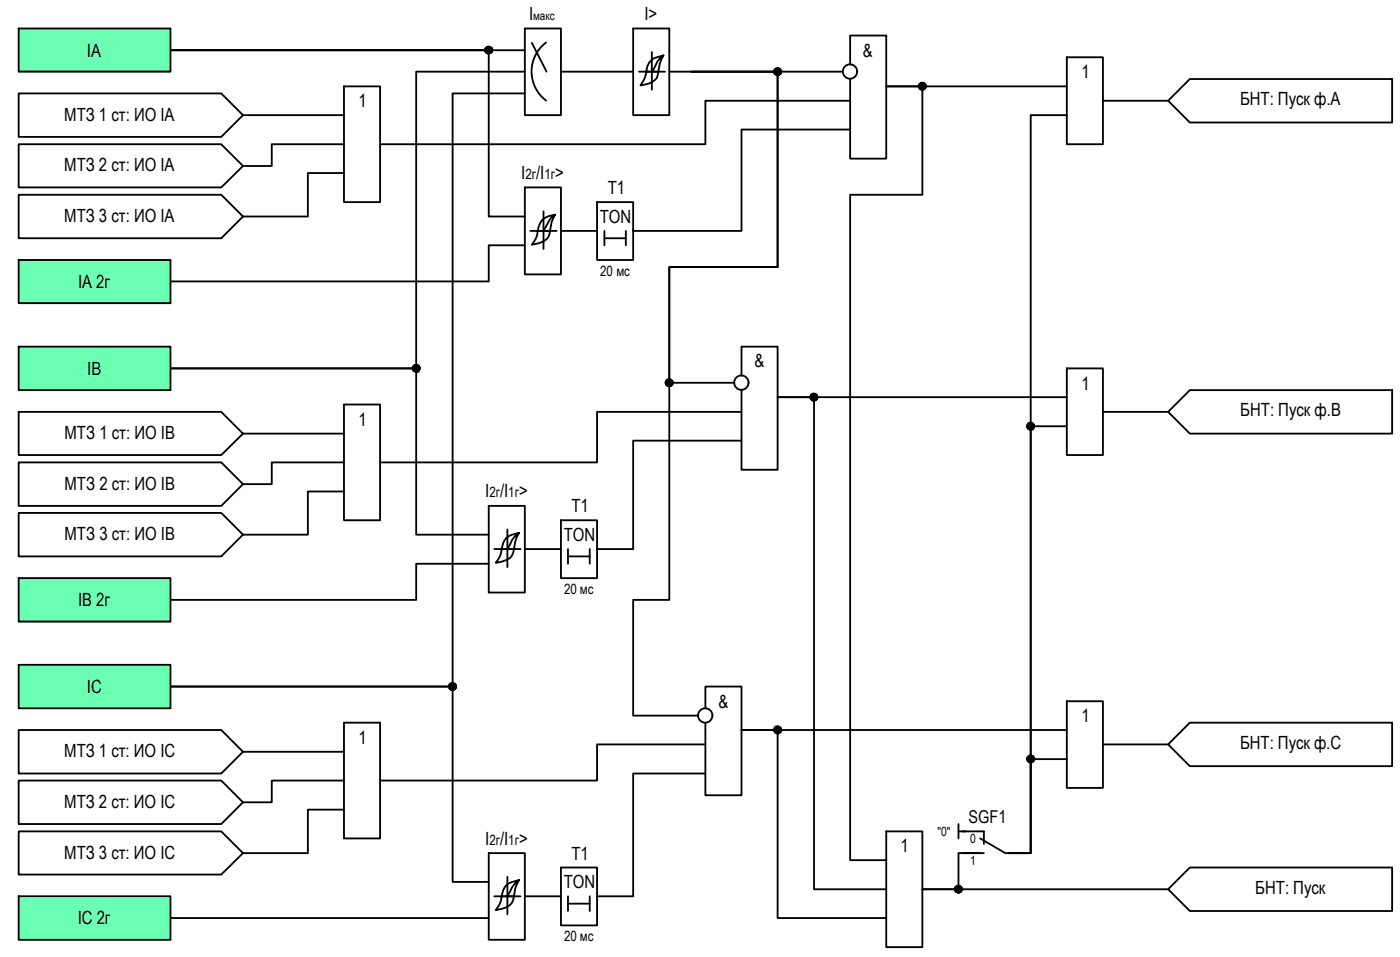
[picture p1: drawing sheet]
<svg xmlns="http://www.w3.org/2000/svg" width="194mm" height="132mm" viewBox="0 0 194 132" stroke-linecap="round" stroke-linejoin="round" font-family="sans-serif">
<!-- layer: 0 -->
<g fill="#000" stroke="#000" stroke-width=".14">
<path d="M67.3 7.3h.6zM67.4 7.4h.4zM67.4 6.5h.4zM67.5 7.4h.2zM67.5 6.4h.1zM107.5 10.4h.2zM107.5 9.4h.2zM127.5 12.4h.2zM127.5 11.4h.1zM57.5 51.4h.2zM57.5 50.4h.2zM92.2 53.3h.8z"/>
<path d="M92.5 52.5l.1-.1zM112.5 55.4h.2zM112.5 54.4h.1zM142.5 59.4h.2zM142.5 58.4h.1zM62.5 95.4h.2zM62.5 94.4h.2zM107.5 101.4h.2zM107.5 100.4h.2zM142.5 104.4h.1zM132.5 123.4h.2zM132.5 122.4h.1z"/>
<path d="M67.5 7.4h.1zM67.5 7.4h.1z"/>
<path d="M67.5 6.4h.2zM67.5 6.4h.2z"/>
<path d="M67.5 6.4h.2zM67.4 6.4h.3z"/>
<path d="M67.4 6.4l.4 .1zM67.4 6.4l.4 .1zM67.4 6.5h.4z"/>
<path d="M67.4 7.4h.3zM67.4 7.4h.3z"/>
<path d="M67.4 6.5h.5zM67.4 6.5h.5z"/>
<path d="M67.4 7.4h.4zM67.4 7.4h.3z"/>
<path d="M67.3 6.5l.6 .1zM67.3 6.5l.6 .1z"/>
<path d="M67.3 6.6h.6zM67.2 6.6h.7z"/>
<path d="M67.3 7.3h.6zM67.3 7.3l.5 .1zM67.4 7.4h.4z"/>
<path d="M67.2 6.6h.8zM67.2 6.6h.8z"/>
<path d="M67.2 7.3h.7zM67.2 7.3h.7zM67.3 7.3h.6z"/>
<path d="M67.2 6.6h.8zM67.2 6.6h.8z"/>
<path d="M67.2 7.2h.8zM67.2 7.2l.7 .1z"/>
<path d="M67.2 6.6l.8 .1zM67.2 6.6l.8 .1z"/>
<path d="M67.1 6.7h1zM67.1 6.7h1z"/>
<path d="M67.1 7.2h.9zM67.1 7.2h.9z"/>
<path d="M67.2 7.2h.8zM67.2 7.2h.8z"/>
<path d="M67.1 6.7l1 .1zM67.1 6.7l1 .1z"/>
<path d="M67.1 6.8h1zM67.1 6.8h1z"/>
<path d="M67.1 6.8l1 .1zM67.1 6.8l1 .1z"/>
<path d="M67.1 6.9h1zM67.1 6.9h1h-1z"/>
<path d="M67.1 6.9l1 .1zM67.1 6.9l1 .1z"/>
<path d="M67.1 7h1zM67.1 7h1z"/>
<path d="M67.1 7l1 .1zM67.1 7l1 .1z"/>
<path d="M67.1 7.1h1zM67.1 7.1h1z"/>
<path d="M67.1 7.1h1zM67.1 7.1l.9 .1z"/>
<path d="M107.5 10.4h.2zM107.5 10.4h.2z"/>
<path d="M107.5 9.4h.2zM107.5 9.4h.2z"/>
<path d="M107.5 9.4h.2zM107.4 9.4h.3z"/>
<path d="M107.4 9.4l.4 .1zM107.4 9.4l.4 .1z"/>
<path d="M107.4 10.4h.3zM107.4 10.4h.3z"/>
<path d="M107.4 9.5h.4zM107.4 9.5h.4z"/>
<path d="M107.4 10.4h.4zM107.4 10.4h.3z"/>
<path d="M107.4 9.5h.5zM107.4 9.5h.5z"/>
<path d="M107.4 10.4h.4zM107.4 10.4h.4z"/>
<path d="M107.3 9.5l.6 .1zM107.3 9.5l.6 .1z"/>
<path d="M107.3 10.3h.6zM107.3 10.3l.5 .1z"/>
<path d="M107.3 9.6h.6zM107.2 9.6h.7z"/>
<path d="M107.3 10.3h.6zM107.3 10.3h.6z"/>
<path d="M107.2 9.6h.8zM107.2 9.6h.8z"/>
<path d="M107.2 10.3h.7zM107.2 10.3h.7z"/>
<path d="M107.2 9.6l.8 .1zM107.2 9.6l.8 .1z"/>
<path d="M107.2 9.7h.8zM107.2 9.7h.8z"/>
<path d="M107.2 10.2h.8zM107.2 10.2h.8z"/>
<path d="M107.2 10.2h.8zM107.2 10.2l.7 .1z"/>
<path d="M107.1 9.7h.9zM107.1 9.7h.9z"/>
<path d="M107.1 9.7l1 .1zM107.1 9.7l1 .1z"/>
<path d="M107.1 10.1l.9 .1zM107.1 10.1l.9 .1z"/>
<path d="M107.1 10.2h.9zM107.1 10.2h.9z"/>
<path d="M107.1 9.8h1zM107.1 9.8h1z"/>
<path d="M107.1 9.8l1 .1zM107.1 9.8l1 .1z"/>
<path d="M107.1 9.9h1zM107.1 9.9h1z"/>
<path d="M107.1 9.9l1 .1v-.1zM107.1 9.9l1 .1h-1z"/>
<path d="M107.1 10h1zM107.1 10h1z"/>
<path d="M107.1 10l1 .1zM107.1 10l1 .1z"/>
<path d="M107.1 10.1h1zM107.1 10.1h.9z"/>
<path d="M127.5 12.4h.1zM127.5 12.4h.1z"/>
<path d="M127.5 11.4h.2zM127.5 11.4h.2z"/>
<path d="M127.5 11.4l.3 .1zM127.5 11.4l.3 .1z"/>
<path d="M127.4 11.5h.4zM127.4 11.5h.4z"/>
<path d="M127.4 12.4h.4zM127.4 12.4h.3z"/>
<path d="M127.4 11.5h.4zM127.3 11.5h.5z"/>
<path d="M127.4 12.4h.4zM127.4 12.4h.4z"/>
<path d="M127.3 11.5h.6zM127.3 11.5h.6z"/>
<path d="M127.3 12.4h.5zM127.3 12.4h.5z"/>
<path d="M127.3 11.5l.6 .1zM127.3 11.5l.6 .1z"/>
<path d="M127.3 12.3h.6zM127.3 12.3l.5 .1z"/>
<path d="M127.3 11.6h.6zM127.3 11.6h.6z"/>
<path d="M127.2 12.3h.7zM127.2 12.3h.7z"/>
<path d="M127.3 12.3h.6zM127.3 12.3h.6z"/>
<path d="M127.2 11.6h.8zM127.2 11.6h.8z"/>
<path d="M127.2 11.6h.8zM127.2 11.6h.8z"/>
<path d="M127.2 12.2h.8zM127.2 12.2l.7 .1z"/>
<path d="M127.2 11.6l.8 .1zM127.2 11.6l.8 .1z"/>
<path d="M127.1 11.7h1zM127.1 11.7h1z"/>
<path d="M127.1 12.2h.9zM127.1 12.2h.9z"/>
<path d="M127.2 12.2h.8zM127.2 12.2h.8z"/>
<path d="M127.1 11.7l1 .1zM127.1 11.7l1 .1z"/>
<path d="M127.1 11.8h1zM127.1 11.8h1z"/>
<path d="M127.1 11.8l1 .1v-.1zM127.1 11.8l1 .1h-1z"/>
<path d="M127.1 12l1 .1zM127.1 12l1 .1z"/>
<path d="M127.1 12.1h1zM127.1 12.1h1z"/>
<path d="M127.1 12.1h1zM127.1 12.1l.9 .1z"/>
<path d="M127.1 11.9h1zM127.1 11.9h1z"/>
<path d="M127.1 11.9l1 .1zM127.1 11.9l1 .1z"/>
<path d="M127.1 12h1zM127.1 12h1z"/>
<path d="M57.5 51.4h.2zM57.5 51.4h.2z"/>
<path d="M57.5 50.4h.2zM57.5 50.4h.2z"/>
<path d="M57.5 50.4l.2 .1zM57.5 50.4l.2 .1z"/>
<path d="M57.4 50.5h.4zM57.4 50.5h.4z"/>
<path d="M57.4 51.4h.3zM57.4 51.4h.3z"/>
<path d="M57.4 50.5h.4zM57.4 50.5h.4z"/>
<path d="M57.4 51.4h.4zM57.4 51.4h.3z"/>
<path d="M57.4 50.5h.5zM57.3 50.5h.6z"/>
<path d="M57.4 51.4h.4zM57.4 51.4h.4z"/>
<path d="M57.3 50.5h.6zM57.3 50.5h.6z"/>
<path d="M57.3 51.4h.6zM57.3 51.4h.5z"/>
<path d="M57.3 50.5l.7 .1zM57.3 50.5l.7 .1z"/>
<path d="M57.3 51.3h.6zM57.3 51.3l.6 .1z"/>
<path d="M57.2 50.6h.8zM57.2 50.6h.8z"/>
<path d="M57.2 51.3h.8zM57.2 51.3h.7z"/>
<path d="M57.2 50.6l.8 .1zM57.2 50.6l.8 .1z"/>
<path d="M57.2 50.7h.8zM57.2 50.7h.8z"/>
<path d="M57.2 51.2h.8zM57.2 51.2h.8z"/>
<path d="M57.2 51.2h.8zM57.2 51.2l.8 .1z"/>
<path d="M57.1 50.7l.9 .1zM57.1 50.7l.9 .1z"/>
<path d="M57.1 50.8h1zM57.1 50.8h1z"/>
<path d="M57.1 51.1h.9zM57.1 51.1h.9z"/>
<path d="M57.1 51.1h.9zM57.1 51.1l.9 .1z"/>
<path d="M57.1 50.8h1zM57.1 50.8h1z"/>
<path d="M57.1 50.8l1 .1zM57.1 50.8l1 .1z"/>
<path d="M57.1 50.9h1zM57.1 50.9h1z"/>
<path d="M57.1 50.9l1 .1zM57.1 50.9l1 .1z"/>
<path d="M57.1 51h1zM57.1 51h1z"/>
<path d="M57.1 51l1 .1zM57.1 51l1 .1z"/>
<path d="M57.1 51.1h1zM57.1 51.1h.9z"/>
<path d="M92.5 53.4h.1zM92.5 53.4h.1zM92.5 53.4h.2z"/>
<path d="M92.5 52.5h.2zM92.5 52.5h.2z"/>
<path d="M92.5 52.5h.3zM92.4 52.5h.4z"/>
<path d="M92.4 52.5h.4zM92.4 52.5h.4z"/>
<path d="M92.4 53.4h.4zM92.4 53.4h.3z"/>
<path d="M92.4 52.5h.4zM92.4 52.5h.4z"/>
<path d="M92.4 53.4h.4zM92.4 53.4h.4z"/>
<path d="M92.3 52.5h.6zM92.3 52.5h.6z"/>
<path d="M92.3 53.3h.5zM92.3 53.3l.5 .1z"/>
<path d="M92.3 52.5h.6zM92.2 52.5h.7z"/>
<path d="M92.3 53.3h.6zM92.3 53.3h.5z"/>
<path d="M92.2 52.5l.8 .1zM92.2 52.5l.8 .1z"/>
<path d="M92.2 53.3h.7zM92.2 53.3h.7z"/>
<path d="M92.2 52.6h.8zM92.2 52.6h.8z"/>
<path d="M92.2 52.6l.8 .1zM92.2 52.6l.8 .1z"/>
<path d="M92.2 53.3h.8zM92.2 53.3h.7z"/>
<path d="M92.2 52.7h.8zM92.2 52.7h.8z"/>
<path d="M92.2 53.2h.8zM92.2 53.2l.8 .1zM92.2 53.3h.8z"/>
<path d="M92.2 52.7h.8zM92.2 52.7h.8z"/>
<path d="M92.1 52.7l.9 .1zM92.1 52.7l.9 .1z"/>
<path d="M92.1 52.8h1zM92.1 52.8h1z"/>
<path d="M92.1 53.1h.9zM92.1 53.1h.9z"/>
<path d="M92.1 53.1l.9 .1zM92.1 53.1l.9 .1z"/>
<path d="M92.2 53.2h.8zM92.2 53.2h.8z"/>
<path d="M92.1 52.8l1 .1zM92.1 52.8l1 .1z"/>
<path d="M92.1 52.9h1zM92.1 52.9h1z"/>
<path d="M92.1 52.9l1 .1zM92.1 52.9l1 .1z"/>
<path d="M92.1 53h1zM92.1 53h1z"/>
<path d="M92.1 53l.9 .1 .1-.1zM92.1 53l.9 .1h-.9z"/>
<path d="M112.5 55.4h.1zM112.5 55.4h.1z"/>
<path d="M112.5 54.4h.2zM112.5 54.4h.2z"/>
<path d="M112.5 54.4h.2zM112.4 54.4h.3z"/>
<path d="M112.4 54.4l.4 .1zM112.4 54.4l.4 .1z"/>
<path d="M112.4 55.4h.3zM112.4 55.4h.3z"/>
<path d="M112.4 54.5h.4zM112.4 54.5h.4z"/>
<path d="M112.4 55.4h.4zM112.4 55.4h.3z"/>
<path d="M112.4 54.5h.5zM112.3 54.5h.6z"/>
<path d="M112.4 55.4h.4zM112.4 55.4h.4z"/>
<path d="M112.3 54.5l.6 .1zM112.3 54.5l.6 .1z"/>
<path d="M112.3 55.3h.6zM112.3 55.3l.5 .1z"/>
<path d="M112.3 54.6h.6zM112.2 54.6h.7z"/>
<path d="M112.3 55.3h.6zM112.3 55.3h.6z"/>
<path d="M112.2 54.6h.8zM112.2 54.6h.8z"/>
<path d="M112.2 55.3h.7zM112.2 55.3h.7z"/>
<path d="M112.2 54.6l.8 .1zM112.2 54.6l.8 .1z"/>
<path d="M112.2 54.7h.8zM112.2 54.7h.8z"/>
<path d="M112.2 55.2h.8zM112.2 55.2h.8z"/>
<path d="M112.2 55.2h.8zM112.2 55.2l.7 .1z"/>
<path d="M112.1 54.7h1zM112.1 54.7h1z"/>
<path d="M112.1 55.2h.9zM112.1 55.2h.9z"/>
<path d="M112.1 54.7l1 .1zM112.1 54.7l1 .1z"/>
<path d="M112.1 54.8h1zM112.1 54.8h1z"/>
<path d="M112.1 54.8l1 .1zM112.1 54.8l1 .1z"/>
<path d="M112.1 54.9h1zM112.1 54.9h1z"/>
<path d="M112.1 54.9l1 .1v-.1zM112.1 54.9l1 .1h-1z"/>
<path d="M112.1 55h1zM112.1 55h1z"/>
<path d="M112.1 55l1 .1zM112.1 55l1 .1z"/>
<path d="M112.1 55.1h1zM112.1 55.1h1z"/>
<path d="M112.1 55.1h1zM112.1 55.1l.9 .1z"/>
<path d="M142.5 59.4h.1zM142.5 59.4h.1z"/>
<path d="M142.5 58.4h.2zM142.5 58.4h.2z"/>
<path d="M142.5 58.4l.2 .1zM142.4 58.5h.3z"/>
<path d="M142.4 58.5h.4zM142.4 58.5h.4z"/>
<path d="M142.4 59.4h.3zM142.4 59.4h.3z"/>
<path d="M142.4 58.5h.4zM142.4 58.5h.4z"/>
<path d="M142.4 59.4h.4zM142.4 59.4h.3z"/>
<path d="M142.3 58.5h.6zM142.3 58.5h.6z"/>
<path d="M142.3 59.4h.5zM142.3 59.4h.5z"/>
<path d="M142.3 58.5h.6zM142.3 58.5h.6z"/>
<path d="M142.3 59.4h.6zM142.3 59.4h.5z"/>
<path d="M142.2 58.5l.8 .1zM142.2 58.5l.8 .1z"/>
<path d="M142.2 59.3h.7zM142.2 59.3l.7 .1z"/>
<path d="M142.2 58.6h.8zM142.2 58.6h.8z"/>
<path d="M142.2 58.6l.8 .1zM142.2 58.7h.8z"/>
<path d="M142.2 59.2l.8 .1zM142.2 59.2l.8 .1z"/>
<path d="M142.2 59.3h.8zM142.2 59.3h.7z"/>
<path d="M142.2 58.7h.8zM142.2 58.7h.8z"/>
<path d="M142.2 59.2h.8zM142.2 59.2h.8z"/>
<path d="M142.2 58.7l.8 .1zM142.2 58.7l.8 .1z"/>
<path d="M142.1 58.8h.9zM142.1 58.8h.9z"/>
<path d="M142.1 58.8h1zM142.1 58.8h1z"/>
<path d="M142.1 59.1h.9zM142.1 59.1h.9z"/>
<path d="M142.1 59.1h.9zM142.1 59.1h.9z"/>
<path d="M142.2 59.1h.8zM142.2 59.1l.8 .1z"/>
<path d="M142.1 58.8l1 .1zM142.1 58.8l1 .1z"/>
<path d="M142.1 58.9h1zM142.1 58.9h1z"/>
<path d="M142.1 58.9l1 .1zM142.1 58.9l1 .1z"/>
<path d="M142.1 59h1zM142.1 59h1z"/>
<path d="M142.1 59h1zM142.1 59l.9 .1z"/>
<path d="M62.5 95.4h.2zM62.5 95.4h.2z"/>
<path d="M62.5 94.4h.2zM62.5 94.4h.2z"/>
<path d="M62.5 94.4h.2zM62.4 94.4h.3z"/>
<path d="M62.4 94.4l.4 .1zM62.4 94.4l.4 .1z"/>
<path d="M62.4 95.4h.3zM62.4 95.4h.3z"/>
<path d="M62.4 94.5h.4zM62.4 94.5h.4z"/>
<path d="M62.4 95.4h.4zM62.4 95.4h.3z"/>
<path d="M62.4 94.5h.5zM62.4 94.5h.5z"/>
<path d="M62.4 95.4h.4zM62.4 95.4h.4z"/>
<path d="M62.3 94.5h.6zM62.3 94.5h.6z"/>
<path d="M62.3 95.3h.6zM62.3 95.3l.5 .1z"/>
<path d="M62.3 94.5l.6 .1zM62.3 94.5l.6 .1z"/>
<path d="M62.3 95.3h.6zM62.3 95.3h.6z"/>
<path d="M62.2 94.6h.8zM62.2 94.6h.8z"/>
<path d="M62.2 95.3h.7zM62.2 95.3h.7z"/>
<path d="M62.2 94.6l.8 .1zM62.2 94.6l.8 .1z"/>
<path d="M62.2 95.3h.8zM62.2 95.3h.7z"/>
<path d="M62.2 94.7h.8zM62.2 94.7h.8z"/>
<path d="M62.1 94.7h1zM62.1 94.7h1z"/>
<path d="M62.1 95.2h.9zM62.1 95.2h.9z"/>
<path d="M62.2 95.2h.8zM62.2 95.2l.8 .1z"/>
<path d="M62.1 94.7l1 .1zM62.1 94.8h1z"/>
<path d="M62.1 94.8h1zM62.1 94.8h1z"/>
<path d="M62.1 94.8l1 .1zM62.1 94.8l1 .1z"/>
<path d="M62.1 94.9h1zM62.1 94.9h1z"/>
<path d="M62.1 94.9l1 .1zM62.1 94.9l1 .1z"/>
<path d="M62.1 95h1zM62.1 95h1h-1z"/>
<path d="M62.1 95l1 .1zM62.1 95l1 .1z"/>
<path d="M62.1 95.1h1zM62.1 95.1h1z"/>
<path d="M62.1 95.1h1zM62.1 95.1l.9 .1z"/>
<path d="M107.5 101.4h.2zM107.5 101.4h.2z"/>
<path d="M107.5 100.4l.2 .1zM107.5 100.4l.2 .1z"/>
<path d="M107.5 100.5h.2zM107.4 100.5h.3z"/>
<path d="M107.4 100.5h.4zM107.4 100.5h.4z"/>
<path d="M107.4 101.4h.3zM107.4 101.4h.3z"/>
<path d="M107.4 100.5h.4zM107.4 100.5h.4z"/>
<path d="M107.4 101.4h.4zM107.4 101.4h.3z"/>
<path d="M107.4 100.5h.5zM107.3 100.5h.6z"/>
<path d="M107.4 101.3h.4zM107.4 101.3l.4 .1z"/>
<path d="M107.3 100.5h.6zM107.3 100.5h.6z"/>
<path d="M107.3 101.3h.6zM107.3 101.3h.5z"/>
<path d="M107.3 100.5l.6 .1zM107.2 100.6h.7z"/>
<path d="M107.3 101.3h.6zM107.3 101.3h.6z"/>
<path d="M107.2 100.6h.8zM107.2 100.6h.8z"/>
<path d="M107.2 101.3h.7zM107.2 101.3h.7z"/>
<path d="M107.2 100.6l.8 .1zM107.2 100.6l.8 .1z"/>
<path d="M107.2 100.7h.8zM107.2 100.7h.8z"/>
<path d="M107.2 101.2h.8zM107.2 101.2h.8z"/>
<path d="M107.2 101.2h.8zM107.2 101.2l.7 .1z"/>
<path d="M107.1 100.7l.9 .1zM107.1 100.7l.9 .1z"/>
<path d="M107.1 100.8h1zM107.1 100.8h1z"/>
<path d="M107.1 101.1h.9zM107.1 101.1h.9z"/>
<path d="M107.1 101.1h.9zM107.1 101.1l.9 .1z"/>
<path d="M107.1 100.8h1zM107.1 100.8h1z"/>
<path d="M107.1 100.8l1 .1zM107.1 100.8l1 .1z"/>
<path d="M107.1 100.9h1zM107.1 100.9h1z"/>
<path d="M107.1 100.9l1 .1zM107.1 100.9l1 .1z"/>
<path d="M107.1 101h1zM107.1 101h1z"/>
<path d="M107.1 101l1 .1zM107.1 101l1 .1z"/>
<path d="M107.1 101.1h1zM107.1 101.1h.9z"/>
<path d="M142.5 105.4h.1zM142.5 105.4h.1zM142.5 105.4h.2z"/>
<path d="M142.5 104.4h.2zM142.5 104.4h.2z"/>
<path d="M142.5 104.4h.2zM142.4 104.4h.3z"/>
<path d="M142.4 104.4l.4 .1zM142.4 104.4l.4 .1z"/>
<path d="M142.4 105.4h.3zM142.4 105.4h.3z"/>
<path d="M142.4 104.5h.4zM142.3 104.5h.5z"/>
<path d="M142.4 105.4h.4zM142.4 105.4h.3z"/>
<path d="M142.3 104.5h.6zM142.3 104.5h.6z"/>
<path d="M142.3 105.4h.5zM142.3 105.4h.5z"/>
<path d="M142.3 104.5l.6 .1zM142.3 104.5l.6 .1z"/>
<path d="M142.3 105.3h.6zM142.3 105.3l.5 .1z"/>
<path d="M142.2 105.3h.7zM142.2 105.3h.8z"/>
<path d="M142.2 105.3h.7zM142.2 105.3h.7z"/>
<path d="M142.2 104.6h.8zM142.2 104.6h.8z"/>
<path d="M142.2 104.6h.8zM142.2 104.6h.8z"/>
<path d="M142.2 104.6l.8 .1zM142.2 104.7h.8z"/>
<path d="M142.2 105.2l.8 .1zM142.2 105.2l.8 .1z"/>
<path d="M142.2 104.7h.8zM142.2 104.7h.8z"/>
<path d="M142.2 105.2h.8zM142.2 105.2h.8z"/>
<path d="M142.2 104.7h.8zM142.2 104.7h.8z"/>
<path d="M142.1 104.7l.9 .1zM142.1 104.7l.9 .1z"/>
<path d="M142.1 104.8h1zM142.1 104.8h1z"/>
<path d="M142.1 105.1h.9zM142.1 105.1h.9z"/>
<path d="M142.1 105.1l.9 .1zM142.1 105.1l.9 .1z"/>
<path d="M142.2 105.2h.8zM142.2 105.2h.8z"/>
<path d="M142.1 104.8l1 .1zM142.1 104.8l1 .1z"/>
<path d="M142.1 104.9h1zM142.1 104.9h1h-1z"/>
<path d="M142.1 104.9l1 .1zM142.1 104.9l1 .1z"/>
<path d="M142.1 105h1zM142.1 105h1z"/>
<path d="M142.1 105h1zM142.1 105l.9 .1z"/>
<path d="M132.5 123.4h.1zM132.5 123.4h.1z"/>
<path d="M132.5 122.4h.2zM132.5 122.4h.2z"/>
<path d="M132.5 122.4l.3 .1zM132.5 122.4l.3 .1z"/>
<path d="M132.4 122.5h.4zM132.4 122.5h.4z"/>
<path d="M132.4 123.4h.4zM132.4 123.4h.3z"/>
<path d="M132.4 122.5h.4zM132.3 122.5h.5z"/>
<path d="M132.4 123.4h.4zM132.4 123.4h.4z"/>
<path d="M132.3 122.5h.6zM132.3 122.5h.6z"/>
<path d="M132.3 123.4h.5zM132.3 123.4h.5z"/>
<path d="M132.3 122.5l.6 .1zM132.3 122.5l.6 .1z"/>
<path d="M132.3 123.3h.6zM132.3 123.3l.5 .1z"/>
<path d="M132.2 122.6h.8zM132.2 122.6h.8zM132.2 122.6h.8zM132.2 122.6h.8z"/>
<path d="M132.2 123.3h.7zM132.2 123.3h.7z"/>
<path d="M132.2 122.6h.8zM132.2 122.6h.8z"/>
<path d="M132.2 123.2l.8 .1zM132.2 123.2l.8 .1z"/>
<path d="M132.2 123.3h.8zM132.2 123.3h.7z"/>
<path d="M132.2 122.6l.8 .1zM132.2 122.6l.8 .1z"/>
<path d="M132.1 122.7h1zM132.1 122.7h1z"/>
<path d="M132.1 123.2h.9zM132.1 123.2h.9z"/>
<path d="M132.2 123.2h.8zM132.2 123.2h.8z"/>
<path d="M132.1 122.7l1 .1zM132.1 122.7l1 .1z"/>
<path d="M132.1 122.8h1zM132.1 122.8h1z"/>
<path d="M132.1 123.1h1zM132.1 123.1h1z"/>
<path d="M132.1 123.1h1zM132.1 123.1l.9 .1z"/>
<path d="M132.1 122.8l1 .1v-.1zM132.1 122.8l1 .1h-1z"/>
<path d="M132.1 122.9h1zM132.1 122.9h1z"/>
<path d="M132.1 122.9l1 .1zM132.1 122.9l1 .1z"/>
<path d="M132.1 123h1zM132.1 123h1z"/>
<path d="M132.1 123h1zM132.1 123l1 .1z"/>
</g>
<g fill="none" stroke="#000" stroke-width=".25">
<path d="M2.6 3.9h21v6h-21zM33.6 15.9h14M47.6 11.9h5v16h-5zM47.6 19.9h-10v3h-4M72.6 6.9h-49h44v23h5M72.6 9.9h-15v41h-34h34v23h10M72.6 12.9h-10v82h-39h39v27h5M72.6 3.9h5v12h-5zM73.6 5.9l2 4M75.5 5.9a5 5 0 0 0 0 8M77.6 9.9h10M87.6 3.9h5v12h-5z"/>
<path d="M89.4 9.9h2.6M90.2 7.2v5.2M91.8 7.7a6.1 6.1 0 0 0-.8 2.7 1.86 1.86 0 0 1-1.6 1.2l-.8 .2a4 4 0 0 0 .9-2.2 1.96 1.96 0 0 1 1.3-1.7l1-.2a3 3 0 0 0-1.2 1.6l-.4 .6h-1.8M92.6 9.9h15v27h-15v46h-5v16h9M116.6 9.9h-21h12v27h-15v16h9M117.6 8.9v-4h5v17h-5v-11M117.6 17.9h-15v14h-15M117.6 13.9h-20v6h-45M147.6 11.9h-25h5v15h-10v92h5M147.6 15.9h-5v102h-3M147.6 7.9h5v12h-5zM152.6 13.9h9"/>
<path d="M2.6 35.9h21v6h-21zM47.6 23.9h-5v6h-9M72.6 25.9h5v12h-5zM72.6 33.9h-5v5h-44M74.4 31.9h2.6M75.2 29.2v5.2M76.8 29.7a5.7 5.7 0 0 0-.8 2.7 2.56 2.56 0 0 1-2.4 1.4 3.6 3.6 0 0 0 .9-2.3 2.22 2.22 0 0 1 2.3-1.8 3.4 3.4 0 0 0-1.3 1.6l-.3 .6h-1.8M77.6 31.9h5M82.6 27.9h5v8h-5zM83.6 31.9v2M83.6 32.9h3M86.6 31.9v2"/>
<path d="M87.6 31.9h.1M2.6 47.9h21v6h-21zM33.6 59.9h14M47.6 55.9h5v16h-5zM102.6 51.9v-4h5v17h-5v-11M102.6 56.9h-20v7h-30M147.6 54.9h-40h5v68h10M147.6 58.9h-5v59h-3M147.6 50.9h5v12h-5zM152.6 56.9h9M2.6 79.9h21v6h-21zM47.6 63.9h-10v3h-4"/>
<path d="M47.6 67.9h-5v6h-9M67.6 69.9h5v12h-5zM67.6 77.9h-10v5h-34M69.4 75.9h2.6M70.2 73.2v5.2M71.8 73.7a6.1 6.1 0 0 0-.8 2.7 1.71 1.71 0 0 1-1.6 1.2l-.8 .2a3.6 3.6 0 0 0 .9-2.2 1.96 1.96 0 0 1 1.4-1.7l.9-.2a3.4 3.4 0 0 0-1.3 1.6l-.3 .6h-1.8M72.6 75.9h5M77.6 71.9h5v8h-5zM78.6 75.9v2M78.6 76.9h3M81.6 75.9v2M82.6 75.9h.1"/>
<path d="M102.6 60.9h-15v15h-5M2.6 91.9h21v6h-21zM47.6 99.9h5v16h-5zM97.6 97.9v-3h5v15h-5v-10M147.6 96.9h5v12h-5zM33.6 103.9h14M47.6 107.9h-10v3h-4M47.6 111.9h-5v6h-9M67.6 117.9h5v12h-5zM77.6 119.9h5v8h-5zM97.6 106.9h-10v17h-5M97.6 102.9h-15v5h-30"/>
<path d="M122.6 114.9h5v16h-5zM132.6 113.9v2M132.6 114.9h1M135.6 117.9h-3v5h-5h34M147.6 100.9h-45h5v26h15M147.6 104.9h-5v13h-3M152.6 102.9h9M2.6 123.9h21v6h-21zM23.6 126.9h44M69.4 123.9h2.6M70.2 121.2v5.2M71.8 121.7a5.7 5.7 0 0 0-.8 2.7 2.56 2.56 0 0 1-2.4 1.4 3.6 3.6 0 0 0 .9-2.2 1.96 1.96 0 0 1 1.4-1.7l.9-.2a3.4 3.4 0 0 0-1.3 1.6l-.3 .6h-1.8"/>
<path d="M72.6 123.9h5M78.6 123.9v2M78.6 124.9h3M81.6 123.9v2M82.6 123.9h.1"/>
<circle cx="67.6" cy="6.9" r=".49"/>
<circle cx="107.5" cy="9.9" r=".49"/>
<circle cx="117.6" cy="9.9" r=".99"/>
<circle cx="127.6" cy="11.9" r=".49"/>
<circle cx="57.6" cy="50.9" r=".49"/>
<circle cx="92.6" cy="52.9" r=".49"/>
<circle cx="102.6" cy="52.9" r=".99"/>
<circle cx="112.6" cy="54.9" r=".49"/>
<circle cx="142.6" cy="58.9" r=".49"/>
<circle cx="62.6" cy="94.9" r=".49"/>
<circle cx="97.6" cy="98.9" r=".99"/>
<circle cx="107.5" cy="100.9" r=".49"/>
<circle cx="142.6" cy="104.9" r=".49"/>
<circle cx="132.6" cy="122.9" r=".49"/>
</g>
<!-- layer: TEXT -->
<g fill="none" stroke="#000" stroke-width=".25">
<path d="M2.6 12.9h28l3 3-3 3h-28zM2.6 19.9h28l3 3-3 3h-28zM161.6 13.9l3-3h28v6h-28zM2.6 26.9h28l3 3-3 3h-28zM2.6 56.9h28l3 3-3 3h-28zM161.6 56.9l3-3h28v6h-28zM2.6 63.9h28l3 3-3 3h-28zM2.6 70.9h28l3 3-3 3h-28zM2.6 100.9h28l3 3-3 3h-28zM2.6 107.9h28l3 3-3 3h-28zM2.6 114.9h28l3 3-3 3h-28zM161.6 102.9l3-3h28v6h-28z"/>
<path d="M161.6 122.9l3-3h28v6h-28z"/>
</g>
<path d="M133.1 114.9h3v1.8M133.1 117.9h3M135.6 115.9l3.5 2h3" fill="none" stroke="#000" stroke-width=".25"/>
<!-- layer: 0 -->
<g fill="#6bffb3" stroke="#6bffb3" stroke-width=".14">
<path d="M2.6 3.9l21 6v-6zM2.6 3.9l21 6h-21z"/>
<path d="M2.6 47.9l21 6v-6zM2.6 47.9l21 6h-21z"/>
<path d="M2.6 91.9l21 6v-6zM2.6 91.9l21 6h-21z"/>
<path d="M2.6 35.9l21 6v-6zM2.6 35.9l21 6h-21z"/>
<path d="M2.6 79.9l21 6v-6zM2.6 79.9l21 6h-21z"/>
<path d="M2.6 123.9l21 6v-6zM2.6 123.9l21 6h-21z"/>
</g>
<g font-size="2.5">
<text x="73.2" y="2.7">I</text>
<text x="89.2" y="2.7">I&gt;</text>
<text x="12" y="7.8">IA</text>
<text x="119.4" y="7.8">&amp;</text>
<text x="149.6" y="10.8">1</text>
<text x="8.9" y="16.7">МТЗ 1 ст: ИО IА</text>
<text x="49.6" y="14.8">1</text>
<text x="171.5" y="14.6">БНТ: Пуск ф.А</text>
<text x="8.9" y="23.7">МТЗ 2 ст: ИО IА</text>
<text x="72.1" y="24.8">I /I &gt;</text>
<text x="84.1" y="26.8">T1</text>
<text x="8.9" y="30.7">МТЗ 3 ст: ИО IА</text>
<text x="83" y="30.8">TON</text>
<text x="10.8" y="39.8">IA 2г</text>
<text x="12.1" y="51.8">IB</text>
<text x="104.4" y="50.8">&amp;</text>
<text x="149.6" y="53.9">1</text>
<text x="49.6" y="58.8">1</text>
<text x="171.6" y="57.6">БНТ: Пуск ф.В</text>
<text x="8.9" y="60.7">МТЗ 1 ст: ИО IB</text>
<text x="8.9" y="67.7">МТЗ 2 ст: ИО IB</text>
<text x="67.1" y="68.8">I /I &gt;</text>
<text x="79" y="70.8">T1</text>
<text x="8.9" y="74.7">МТЗ 3 ст: ИО IB</text>
<text x="78" y="74.8">TON</text>
<text x="10.8" y="83.8">IB 2г</text>
<text x="12" y="95.8">IC</text>
<text x="99.4" y="97.8">&amp;</text>
<text x="149.6" y="99.8">1</text>
<text x="8.9" y="104.7">МТЗ 1 ст: ИО IC</text>
<text x="49.6" y="102.8">1</text>
<text x="171.5" y="103.6">БНТ: Пуск ф.С</text>
<text x="8.9" y="111.7">МТЗ 2 ст: ИО IC</text>
<text x="8.9" y="118.7">МТЗ 3 ст: ИО IC</text>
<text x="67.1" y="116.8">I /I &gt;</text>
<text x="79" y="118.8">T1</text>
<text x="124.6" y="117.8">1</text>
<text x="78" y="122.8">TON</text>
<text x="173.7" y="123.6">БНТ: Пуск</text>
<text x="10.8" y="127.8">IC 2г</text>
</g>
<text font-size="2.4" x="134" y="113.8">SGF1</text>
<g font-size="2">
<text x="72.7" y="24.8">2г 1г</text>
<text x="83" y="38.1">20 мс</text>
<text x="67.7" y="68.8">2г 1г</text>
<text x="78" y="82.1">20 мс</text>
<text x="67.7" y="116.8">2г 1г</text>
<text x="78" y="130.1">20 мс</text>
</g>
<g font-size="1.7">
<text x="73.7" y="2.7">макс</text>
<text x="129.7" y="115.5">&quot;0&quot;</text>
<text x="134.2" y="116.5">0</text>
<text x="134.2" y="119.6">1</text>
</g>
</svg>
